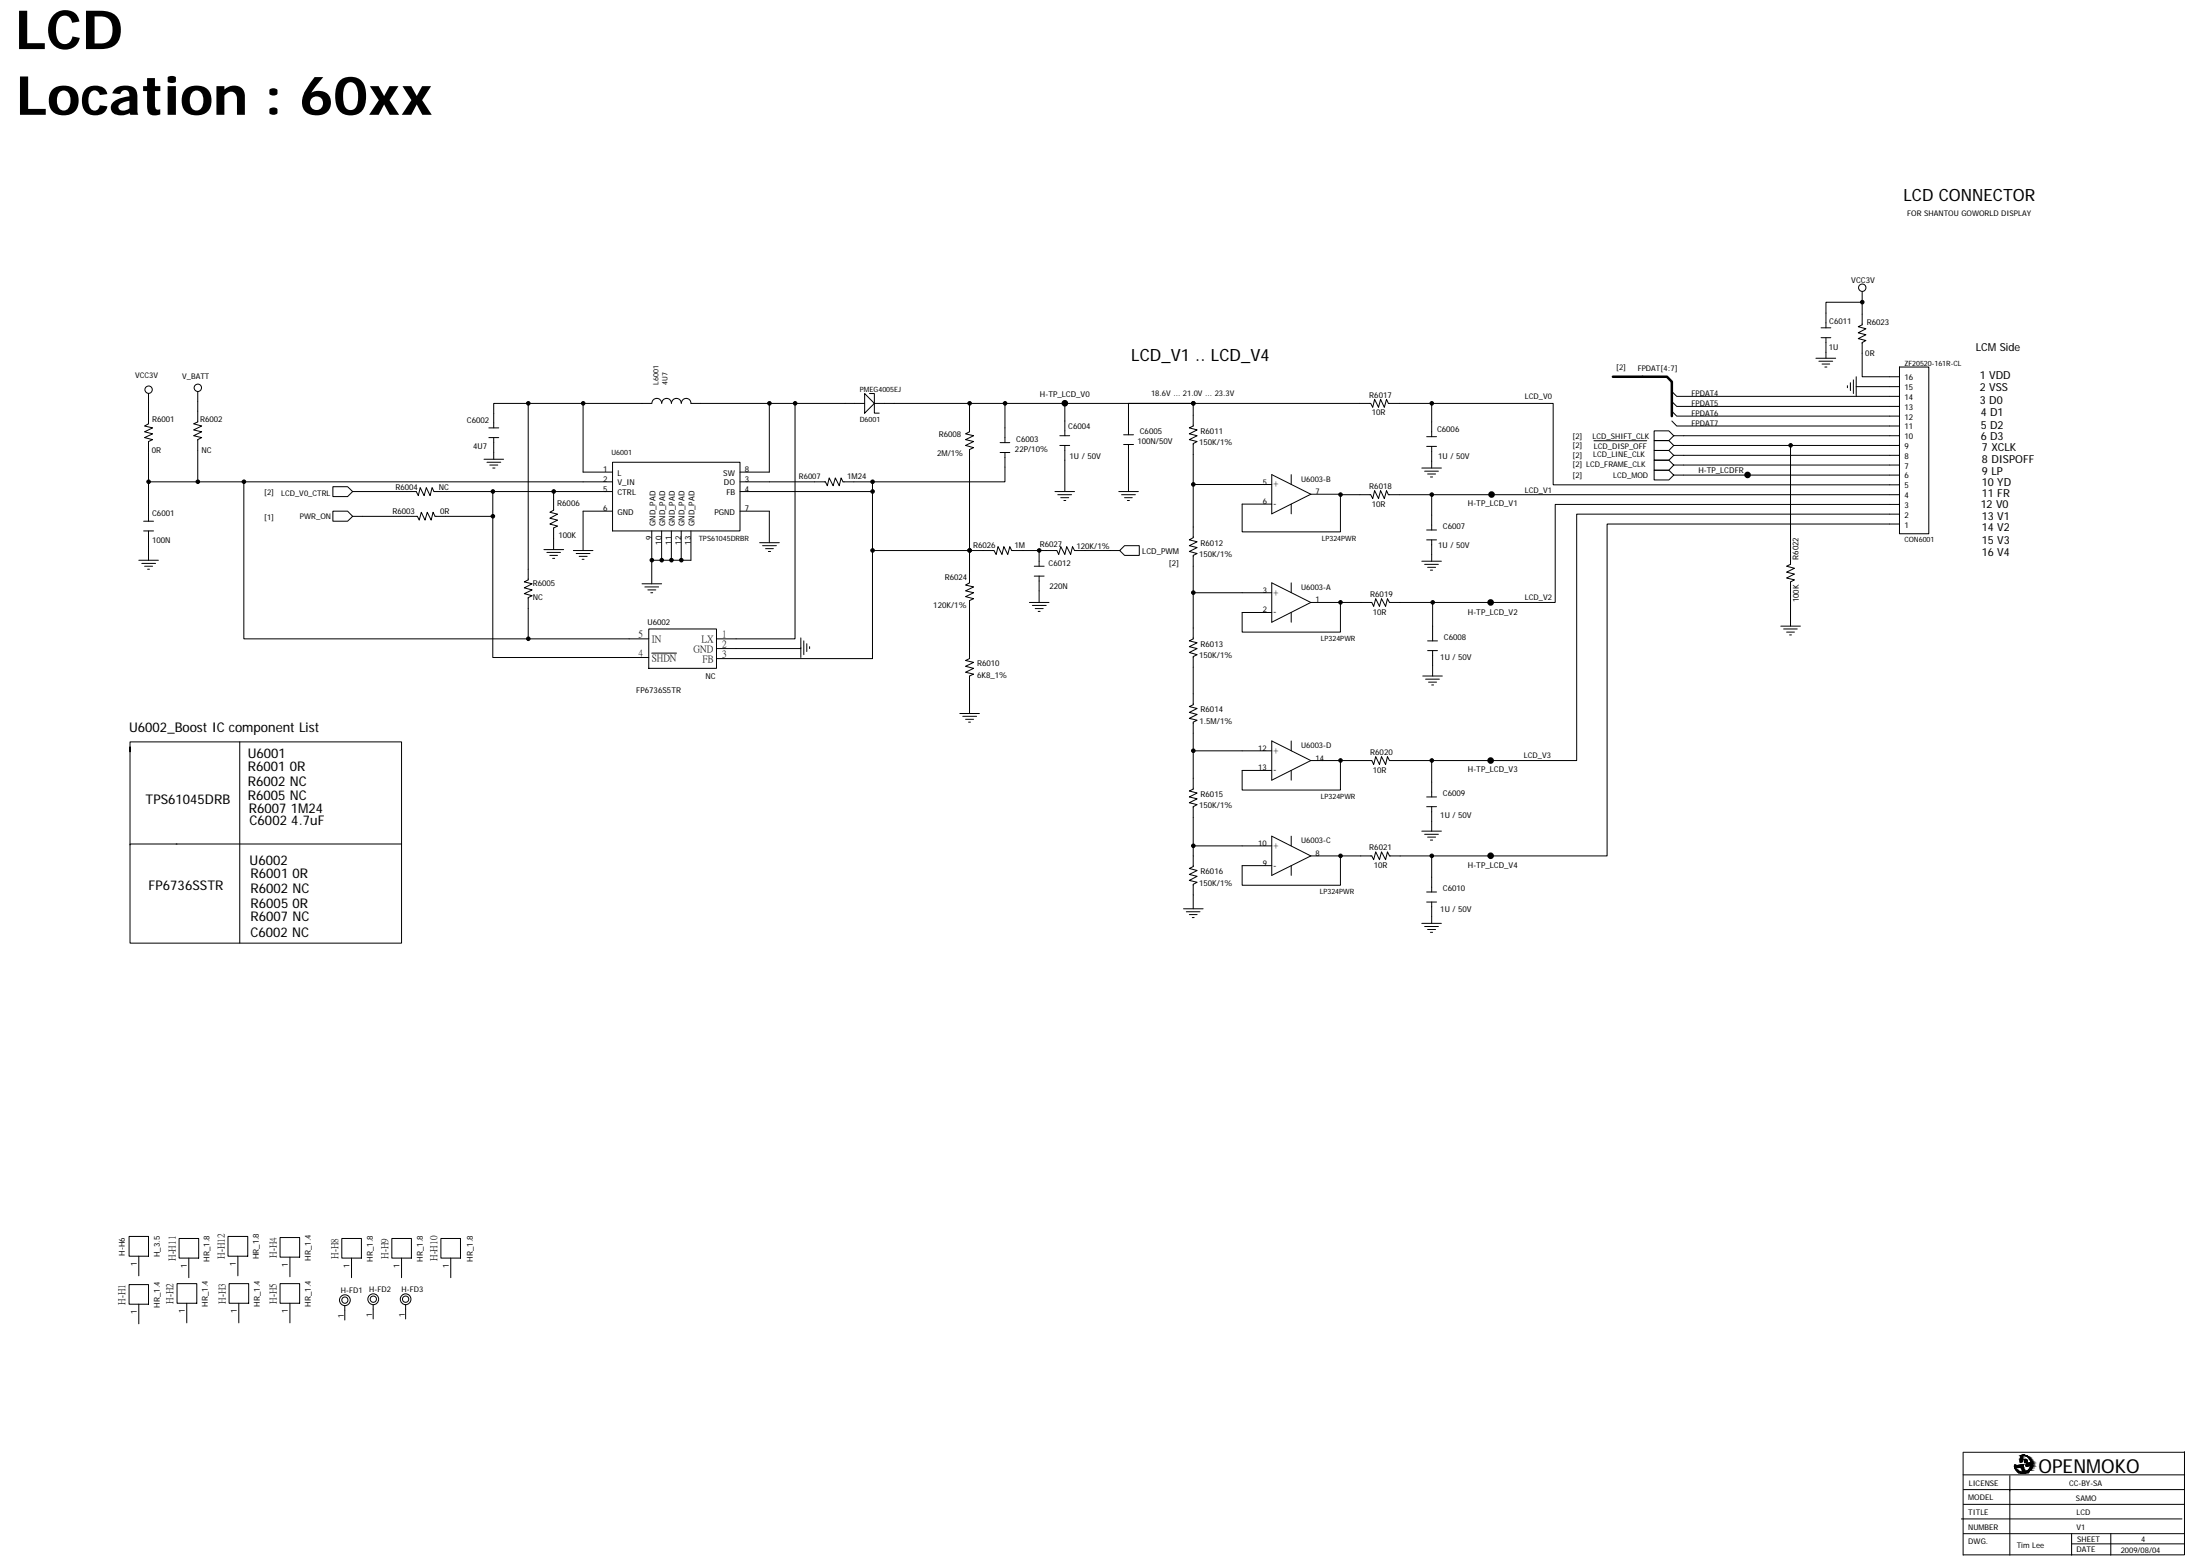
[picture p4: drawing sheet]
<svg xmlns="http://www.w3.org/2000/svg" width="297mm" height="210mm" viewBox="0 0 297 210" stroke-linecap="round" stroke-linejoin="round" font-family="sans-serif">
<g fill="none" stroke="#000" stroke-width=".14">
<path d="M251.4 39.3v4.5l-.5 .3 1 .3-1 .5 1 .3-1 .5 1 .3-.5 .2v4.6h5.1M20.1 53.1v4.1l-.6 .3 1.1 .2-1.1 .6 1.1 .2-1.1 .6 1.1 .2-.5 .3v5.4h6.6M26.7 52.8v4.1l-.6 .3 1.1 .3-1.1 .5 1.1 .3-1.1 .5 1.1 .3-.5 .2v5.7M66 57.7h1.3M66 59.1h1.3M66.7 59.1v2.9M71.3 54.4h-4.6v3.3M78.7 54.4v9.3h4M78.7 54.4h-7.4v23.9l-.5 .2 1 .3-1 .5 1 .3-1 .5 1 .3-.5 .2v5.6h-38.4v-21.2M88 54.4h-9.3M88 54.4a.66 .66 0 0 1 .7-.6 .66 .66 0 0 1 .6 .6M89.4 54.4a.65 .65 0 0 1 .6-.6 .65 .65 0 0 1 .6 .6"/>
<path d="M90.7 54.4a.66 .66 0 0 1 .6-.6 .66 .66 0 0 1 .7 .6 .66 .66 0 0 1 .6-.6 .66 .66 0 0 1 .7 .6M93.3 54.4h10.6v9.3h-4M107.3 54.4v31.8h-10.6M116.7 53.1l1.4 1.3-1.4 1.4zM116.7 54.4h-12.8M117.4 53.1h.7v2.7h.6M118.1 54.4h12.8M135 59.7h1.3M135.7 54.4h-4.8v3.9l-.5 .2 1.1 .3-1.1 .5 1.1 .3-1.1 .5 1.1 .3-.6 .3v13.6h-13.1v14.6h-21.1M143.1 58.8h1.3M143.8 54.4h41.3l.2 .6 .3-1.1 .5 1.1 .3-1.1 .5 1.1 .3-1.1 .3 .5h5.8M143.8 54.4v4.4"/>
<path d="M143.8 54.4h-8.1v5.3M143.8 54.4h.1M151.7 58.7h1.3M151.7 60h1.3M152.4 58.7v-4.3h8.7v3.1l-.5 .2 1 .3-1 .5 1 .3-1 .5 1 .3-.5 .3v12.7l-.5 .3 1 .2-1 .5 1 .3-1 .5 1 .3-.5 .3v5h10.6M152.4 60v6.3M192.6 58.9h1.4M193.3 58.9v-4.5h16.4v11h46.8M215.2 59.5h7.1M225.7 54.2l.7 .6h30.1M225.7 55.5l.7 .7h30.1M225.7 52.8l.7 .7h30.1"/>
<path d="M225.7 56.8l.7 .7h30.1M245.2 48.3h2.6M245.6 48.7h1.8M245.9 44.2h1.3M245.9 45.6h1.3M246 49.1h1M246.4 49.5h.3M246.5 45.6v2.7M249.4 52v.3M249.8 51.6v1.1M250.2 51.3v1.8M250.6 50.8v2.7"/>
<path d="M251.4 40.8h-4.9v3.4M256.5 49.5h3.9v22.5h-3.9zM256.5 58.8h-30.5l-.7-.7h-2v1.4h2l.7-.7M256.5 52.2h-5.9M18.7 75.6h2.7M19.1 76h1.9M19.4 70.3h1.3M19.4 71.6h1.3M19.5 76.4h1.1M19.9 76.8h.3M20.1 71.6v4M20.1 65v5.3"/>
<path d="M26.7 65h56M47.6 69.7l-.7 .6h-2v-1.3h2l.7 .7h8.8l.2 .5 .3-1.1 .5 1.1 .3-1.1 .5 1.1 .3-1.1 .2 .6h7.8M47.6 66.3l-.7 .7h-2v-1.3h2l.7 .6h8.6l.3 .6 .2-1.1 .6 1.1 .3-1.1 .5 1.1 .2-1.1 .3 .5h24.1M65.3 62h2.7M65.8 62.4h1.8M66.1 62.8h1.1M66.5 63.2h.3M66.5 66.3v3.4M66.5 69.7v19h21.1M73.4 74.2h2.7M73.8 74.5h1.9M74.2 75h1.1"/>
<path d="M74.6 75.4h.3M74.7 66.3v2.6l-.5 .2 1.1 .3-1.1 .5 1.1 .3-1.1 .5 1.1 .3-.6 .2v3M77.4 74.3h2.7M77.8 74.7h1.9M78.2 75.1h1.1M78.6 75.5h.3M82.7 62.4h17.2v9.2h-17.2zM82.7 69h-4v5.3M86.7 78.8h2.6M87.1 79.2h1.8M87.5 79.6h1M87.9 80h.2"/>
<path d="M88 75.6h.1M88 71.6v7.2M89.3 75.6h.1M89.3 71.6v4M90.6 75.6h.1M90.6 71.6v4M92 75.6h.1M92 71.6v4M93.3 71.6v4h-5.3M99.9 65h11.5l.3 .6 .3-1.1 .5 1.1 .3-1.1 .5 1.1 .3-1.1 .2 .5h4M99.9 66.3h17.9v8M99.9 69h4v4.2"/>
<path d="M102.6 73.2h2.6M103 73.6h1.8M103.4 74h1M103.7 74.4h.3M135 61.1h1.3M135.7 61.1v3.9h-17.9v1.3M139.6 76.4h1.4M139.6 77.7h1.4M140.3 77.7v3.6M140.3 74.3h-3.7l-.3-.5-.2 1-.6-1-.2 1-.5-1-.3 1-.3-.5h-3.3v4.4l-.5 .3 1.1 .2-1.1 .5 1.1 .3-1.1 .5 1.1 .3-.6 .2v7.9l-.5 .2 1.1 .3-1.1 .5 1.1 .3-1.1 .5 1.1 .3-.6 .2v5.1M142.4 66.3h2.7M142.8 66.8h1.9"/>
<path d="M143.1 60.1h1.3M143.2 67.2h1.1M143.6 67.5h.3M143.8 60.1v6.2M151.1 66.3h2.6M151.2 74.3l.6 .7h2v-1.4h-2l-.6 .7h-6.1l-.3-.5-.2 1-.6-1-.2 1-.6-1-.3 1-.2-.5h-2.4v2.1M151.4 66.8h1.9M151.8 67.2h1.1M152.2 67.5h.3M161.1 80v6.2l-.5 .3 1 .2-1 .6 1 .2-1 .6 1 .2-.5 .3v6.5l-.5 .3 1 .2-1 .5 1 .3-1 .5 1 .3-.5 .3v3.8h10.6M171.7 64.1l5.3 2.6-5.3 2.6zM171.7 78.7l5.3 2.6-5.3 2.7z"/>
<path d="M171.7 65.4h-10.6M174.3 64.1v1.3M174.3 68v1.3M174.3 78.7v1.3M177 66.7l4 .1M181 66.8v5h-13.3v-3.8h4M192 63.2h2.6M192 75.7h2.6M192.3 63.6h1.9M192.3 76.2h1.9M192.6 60.2h1.4M192.6 71.5h1.4"/>
<path d="M192.6 72.9h1.4M192.8 64h1M192.8 76.6h1M193.1 64.4h.3M193.1 76.9h.3M193.3 60.2v3M193.3 72.9v2.8M193.3 66.8v4.7M201.2 66.6h.3v.3h-.3v-.2zM201.4 66.8h.1M235.8 63.9h.3v.4h-.1h-.2zM235.9 64.1h.1"/>
<path d="M241.8 60.1v16.1l-.6 .2 1.1 .3-1.1 .5 1.1 .3-1.1 .5 1.1 .3-.5 .2v6M256.5 66.8h-69l-.3-.6-.3 1.1-.5-1.1-.3 1.1-.5-1.1-.3 1.1-.2-.5h-4.1M256.5 64.1h-30.5l-.7-.6h-2v1.3h2l.7-.7M256.5 60.1h-30.5l-.7-.6h-2v1.3h2l.7-.7M256.5 61.4h-30.5l-.7-.6h-2v1.3h2l.7-.7M256.5 62.8h-30.5l-.7-.7h-2v1.4h2l.7-.7M256.5 68.1h-46.5v13.2h-8.8M256.5 69.4h-43.6v33.2h-11.7M256.5 70.7h-39.5v44.8h-15.8M87.6 86.2h-16.3M87.6 84.9h9.1v5.3h-9.1zM88 88.1h3.3"/>
<path d="M108.1 86.1v2.6M108.1 87.4v.1h-11.4M108.5 86.5v1.8M108.9 86.9v1M109.3 87.3v.2M129.6 96.3h2.6M130 96.7h1.9M130.4 97.1h1.1M130.8 97.5h.2M139 81.3h2.6M139.4 81.7h1.9M139.8 82.1h1.1"/>
<path d="M140.2 82.5h.2M171.7 100l5.3 2.6-5.3 2.7zM174.3 82.7v1.3M174.3 100v1.3M177 81.3h8.2l.3 .5 .2-1 .6 1 .2-1 .6 1 .2-1 .3 .5h5.8v5.2M181 81.3h.1M181 81.3v4h-13.3v-2.6h4M192.1 91.2h2.6M192.5 91.7h1.8M192.8 86.5h1.3M192.8 87.8h1.3M192.9 92.1h1.1"/>
<path d="M193.3 92.4h.3M193.4 87.8v3.4M193.4 81.3h7.8M201.2 81.3h.1M240.4 84.5h2.7M240.8 84.9h1.9M241.2 85.3h1.1M241.6 85.7h.3M17.6 100.8v26.5h36.6v-27.2h-36.6v1.4M23.8 113.9h30.4M23.9 113.9h-6.3v.1M32.4 100.1v27.2"/>
<path d="M161.1 101.3v5.2l-.5 .2 1 .3-1 .5 1 .3-1 .5 1 .3-.5 .3v5.3M171.7 112.8l5.3 2.7-5.3 2.6zM171.7 114.2h-10.6v2.7l-.5 .3 1 .3-1 .5 1 .3-1 .5 1 .3-.5 .2v3.3M174.3 104v1.3M174.3 112.8v1.4M174.3 116.8v1.3M177 115.5h8.2l.3 .5 .2-1 .6 1 .2-1 .6 1 .2-1 .3 .5h13.6M181 102.6h.1M181 115.5h.1M181 102.6v4h-13.3v-2.6h4M181 115.5v4h-13.3v-2.7h4M192 112.2h2.6"/>
<path d="M192.3 112.6h1.9M192.6 107.5h1.4M192.6 108.9h1.4M192.8 113h1M193.1 113.4h.3M193.3 108.9v3.3M193.3 102.6v4.9M193.3 115.5v4.9M201.1 115.3h.3v.3h-.3l-.1-.1zM201.2 102.6h-13.6l-.3-.5-.2 1.1-.6-1.1-.2 1.1-.6-1.1-.2 1.1-.3-.6h-8.2M201.2 115.5h.1M201.2 102.6h.1"/>
<path d="M159.8 122.6h2.6M160.2 123h1.8M160.6 123.4h1M161 123.8h.2M192 124.6h2.6M192.3 125h1.9M192.6 120.4h1.4M192.6 121.7h1.4M192.8 125.4h1M193.1 125.8h.3M193.3 121.7v2.9M17.4 173.4h2.7v2.6h-2.7z"/>
<path d="M17.4 166.9h2.7v2.6h-2.7zM18.7 169.5v2.7M18.7 176v2.6M23.9 173.2h2.7v2.7h-2.7zM24.2 167.1h2.6v2.7h-2.6zM25.2 175.9v2.6M25.5 169.8v2.6M30.8 166.9h2.7v2.6h-2.7zM30.9 173.2h2.7v2.7h-2.7zM32.1 169.5v2.7M32.2 175.9v2.6M37.8 167h2.7v2.7h-2.7z"/>
<path d="M37.8 173.2h2.7v2.7h-2.7zM39.1 169.7v2.6M39.1 175.9v2.6M46.2 167.1h2.6v2.7h-2.6zM46.6 176.2v1.9M47.5 169.8v2.6M50.4 176v2M52.9 167.1h2.6v2.7h-2.6zM54.2 169.8v2.6M54.8 176v2M59.5 167.1h2.7v2.7h-2.7zM60.9 169.8v2.6"/>
<path d="M265.1 196v13.9M265.1 199h29.9M265.1 196h29.8M271.4 199.1v10.8M272 197.9h.1M272 197.8h.1M272 197.9v.1M272 197.8v.1M272 197.7l.5 .1M272 197.7h.1M272 197.7v.3M272 197.8l1.2 .1z"/>
<path d="M272 197.8h1.2h-1.2M272 197.8h1.2zM272 197.8h.4h-.4M272 197.8h.3h-.3M272 197.7l.2 .1zM272 197.7h.2h-.2M272 197.7h.1h-.1M272 198h.1M272 197.9h1.2zM272 197.9h1.2h-1.2M272 198l.1 .1zM272 198l.1 .1"/>
<path d="M272.1 197.7h.1M272.1 198.1v.1zM272.1 198.1h.1M272.1 198.1v.1M272.1 197.9v.1M272.1 197.9l1.1 .1zM272.1 198.2l.1 .1zM272.1 198.2h.1M272.1 198.2l.1 .1M272.1 198h.1M272.1 198h1.1zM272.2 198.3l.1 .1z"/>
<path d="M272.2 198.3h.1M272.2 198.3v.1M272.2 198h.1M272.2 198h1zM272.2 198.4h.1M272.2 198.4h.1h-.1M272.2 198.4h.1zM272.2 198.3l.1 .1M272.2 198.4h.2zM272.3 198.4v.1M272.3 198.4l.1 .1zM272.3 198h.1"/>
<path d="M272.3 198h.9zM272.3 198.4l.1 .1M272.3 198.4h.1M272.3 198.5h.1M272.3 198.5h.1h-.1M272.3 198.5h.1zM272.3 198.5l.1 .1M272.3 198.5l.3 .1zM272.3 198.5h.2zM272.4 198h.8M272.4 198h.8h-.8M272.4 198h.5h-.5"/>
<path d="M272.4 198.6h.1M272.4 198.6h.3zM272.4 198.6h.2zM272.4 198.6h.2h-.2M272.4 198.5h.1M272.4 197.8h.8h-.8M272.4 198h.1M272.4 198.5l.2 .1M272.4 198.6h.3h-.3M272.4 198h.4h-.4M272.5 198.6h.1M272.5 198.6h.2h-.2"/>
<path d="M272.5 198h.2h-.2M272.5 197.8h.7zM272.5 197.8h.7h-.7M272.5 198.6h.3zM272.5 197.7h.3M272.5 197.7v.1M272.5 198.6l.1 .1M272.5 198.6l.3 .1zM272.6 198.7h.1M272.6 198.6h.1M272.6 198.7h.4h-.4M272.6 198.7h.3h-.3"/>
<path d="M272.6 198.7h.5zM272.6 198.7h1.2zM272.6 197.7h.6h-.6M272.7 198.6h.1M272.7 198.6l.5 .1M272.7 198.7v.1M272.7 198.7l.9 .1zM272.7 198.8h.1M272.7 198.8h.9zM272.8 196.9h.3zM272.8 197.7h.4h-.4M272.8 197.3h.1"/>
<path d="M272.8 197.3h.2h-.2M272.8 197.3h.3h-.3M272.8 197.2l.3 .1zM272.8 197.2h.3zM272.8 197.1l.3 .1zM272.8 197.1h.3zM272.8 197.1h.3h-.3M272.8 197l.3 .1zM272.8 197h.3zM272.8 197h.3h-.3M272.8 196.9l.3 .1zM272.8 196.9h.3h-.3"/>
<path d="M272.8 196.9h.3h-.3zM272.8 197h.1M272.8 196.9h.1M272.8 196.9v.4M272.8 197.1h.1M272.8 196.7l.3 .1h-.3zM272.8 196.7h.2zM272.8 196.8v.1M272.8 196.7v.1M272.8 198.8h.1M272.8 196.6h.3zM272.8 196.7h.3z"/>
<path d="M272.8 196.6l.3 .1h-.3zM272.8 198.8h.7h-.7M272.8 197.7h.4zM272.8 196.7h.1M272.8 196.6v.1M272.8 198.8h.7zM272.8 196.6h.1M272.9 196.5l.2-.1zM272.9 196.5l.2 .1h-.3l.1-.1h.2zM272.9 196.5h.1M272.9 196.5l-.1 .1M272.9 198h.1"/>
<path d="M272.9 198h.3zM272.9 198h.3h-.3M272.9 197.7h-.1M272.9 198.1h.1M272.9 198v.1M272.9 198.8h.1M272.9 196.4h.2zM272.9 198.8h.5h-.5M272.9 197.7h.3zM272.9 196.4h.1M272.9 196.4v.1M272.9 198.1h.3z"/>
<path d="M272.9 198l.3 .1zM273 198.1v.2M273 198.8h.1M273 198.1l.3 .2h-.3zM273 198.8h.3zM273 196.4h.1M273 196.4h-.1M273 198.4h.1M273 198.3v.1M273 198.4h.4h-.3zM273 198.3l.3 .1zM273 198.8h.3h-.3"/>
<path d="M273.1 197.7h.1M273.1 197.7h-.2M273.1 198.4v.1M273.1 196.5v.8h-.3M273.1 197h.1M273.1 196.9h.1M273.1 196.5h.1M273.1 197.7h.1h-.1M273.1 198.4l.3 .1zM273.1 196.4h.3h-.3M273.1 197.1h.1M273.1 198.5v.1"/>
<path d="M273.1 198.7h.7zM273.1 196.4h.1M273.1 196.4v.1M273.1 198.5l.3 .1h-.3zM273.1 196.4h.2h-.2M273.1 196.4h.3M273.1 198.6h.1M273.1 198.6h.3zM273.2 197.8h.1M273.2 197.7h.1M273.2 197.7v.1M273.2 198.7h.1"/>
<path d="M273.2 198.6h.1M273.2 198.6v.1M273.2 198.6l.3 .1zM273.2 196.4h.2h-.2M273.2 196.4h.1M273.2 197.9h.1M273.2 197.8v.3M273.2 198.7h.6h-.6M273.2 196.4h.2zM273.2 198h.1M273.2 198.7h.3zM273.2 198.1l.1 .2"/>
<path d="M273.2 198.1h.1M273.2 198.7h.3h-.3M273.2 196.4h.3h-.3M273.3 198.7h.1M273.3 198.7v.1M273.3 198.7l.2 .1zM273.3 196.4h.2zM273.3 196.4h.2M273.3 198.7h.5h-.5M273.3 198.8h.1M273.3 198.8h.2zM273.3 198.3v.1"/>
<path d="M273.3 198.4h.1M273.3 197.2l.4 .1zM273.3 197.2h.4zM273.3 197.1l.4 .1zM273.3 197.1h.4zM273.3 197.1h.4h-.4M273.3 198.8h.2M273.3 198.7h.5zM273.3 197.1h.1M273.3 197.1v.1M273.3 197.2l.1 .1M273.4 198.5v.1"/>
<path d="M273.4 198.4v.1M273.4 197h.3zM273.4 197.3h.2zM273.4 197.3h.3h-.3M273.4 197l.3 .1zM273.4 197h.1M273.4 197l-.1 .1M273.4 197.3h.1M273.4 196.4h.2h-.2M273.4 196.4h.1M273.4 197h.2zM273.4 198.8h.1"/>
<path d="M273.4 197h.2h-.2M273.4 197.3h.2h-.2M273.4 196.4h.2zM273.4 198.6l-.1 .1M273.4 198.8h-.4M273.4 198.6h.1M273.4 198.6l.1 .1M273.4 198.6h.5zM273.5 198.8h.1M273.5 198.7h.1M273.5 198.6h.4zM273.5 197.3h.1h-.1"/>
<path d="M273.5 198.6h.4h-.4M273.5 197.3h.1M273.5 196.4h.1M273.5 196.4l.3 .1 .3 .2M273.5 196.9h.1h-.1M273.5 197.3l.1 .1zM273.5 196.9l.1 .1M273.5 197.3l.1 .1M273.5 196.9l-.1 .1M273.5 196.4l.2 .1zM273.5 196.4l.1 .1M273.5 198.6h.1"/>
<path d="M273.6 197.6h.1M273.6 197.4h.1M273.6 197.6h.6zM273.6 197.3v.1M273.6 197.3h.1M273.6 197.8h.1M273.6 197.7h.1M273.6 197.6v.2M273.6 197.8h.2h-.2M273.6 197.8h.3zM273.6 197.8h.3h-.3M273.6 197.7l.3 .1z"/>
<path d="M273.6 197.7h.4h-.4M273.6 197.7h.4zM273.6 197.7h.5h-.5M273.6 197.6l.5 .1zM273.6 196.5h.2zM273.6 196.5h.1M273.6 197.9h.1M273.6 197.8v.1M273.6 198.6h-.1M273.6 198.6h.4zM273.6 197.8h.2zM273.6 198.6h.1"/>
<path d="M273.6 198.6h.4h-.4M273.6 197h.1M273.6 196.5l.3 .1zM273.6 197l.1 .1M273.6 196.5l.2 .1M273.6 198.8h-.1M273.6 198.7v.1M273.6 197.6h.7zM273.7 197.3h.1M273.7 197.3h-.1M273.7 198.5h.1M273.7 198.5l-.1 .1"/>
<path d="M273.7 198.5h.3zM273.7 197.1h.1M273.7 197.1v.2M273.8 198.5h.2h-.2M273.8 196.6h.1zM273.8 196.6v.1M273.8 197.8h.1M273.8 197.8l-.2 .1M273.8 198.5h.1M273.8 198.7h.1M273.8 198.7h-.2M273.8 198.5h.3z"/>
<path d="M273.8 196.6l.2 .1zM273.8 198.4v.1M273.8 196.7h.3zM273.8 196.7h.1M273.9 197.5l-.3 .1M273.9 198.4h-.1M273.9 198.4h.1M273.9 197.5h.4zM273.9 198.4h.2zM273.9 198.6h.1M273.9 198.4h.2h-.2M273.9 197.5h.1"/>
<path d="M273.9 198.6l-.1 .1M273.9 197.5h.5zM273.9 198.4h.3zM273.9 196.7h.2h-.2M273.9 196.7h.1M273.9 197.8h.1M273.9 197.8h-.1M273.9 196.7l.2 .1zM273.9 196.7l.1 .1M274 197.5h-.1M274 197.7h.1M274 197.7l-.1 .1"/>
<path d="M274 197.5h.4zM274 198.3h.2zM274 198.3l-.1 .1M274 198.3h.1M274 198.6h.1M274 198.3h.2h-.2M274 196.8l.2 .1zM274 196.8l.1 .1M274 198.2h.3zM274 198.2l.2 .1zM274 198.2v.1M274 198.5l-.1 .1"/>
<path d="M274 198.5h.1M274 198.2h.3h-.3M274 198.2h.1M274.1 197.5h-.1M274.1 197.7h.1M274.1 197.7h-.1M274.1 197.5h.3zM274.1 196.9l.2 .1zM274.1 196.9h.1zM274.1 196.7h.1M274.1 196.9h.1M274.1 196.9v.1"/>
<path d="M274.1 196.7l.1 .2M274.1 197.4v.1M274.1 197.4h.3zM274.1 198.1h.2zM274.1 198.1h.2h-.2M274.1 198.1h.1M274.1 198.1l-.1 .1M274.1 197l.2 .1h-.1l-.1-.1h.2zM274.1 197h.1M274.1 197l.1 .1M274.1 198.4h.1M274.1 198.4l-.1 .1"/>
<path d="M274.1 198h.3zM274.1 198l.2 .1zM274.1 198h.3h-.3M274.1 198h.1M274.1 198v.1M274.2 197.4h.2zM274.2 198h.2zM274.2 197.1l.2 .1zM274.2 197.1h.1zM274.2 197.4h-.1M274.2 198h-.1M274.2 197.1h.1"/>
<path d="M274.2 197.1v.1M274.2 197.9l.2 .1h-.2zM274.2 197.8l.2 .1zM274.2 197.8h.2zM274.2 197.3h.2h-.2zM274.2 197.2l.2 .1zM274.2 197.9v.1M274.2 197.8v.1M274.2 197.2v.1M274.2 197.3h.1M274.2 197.4h.1M274.2 197.7l.2 .1z"/>
<path d="M274.2 197.7h.2zM274.2 197.3l.2 .1zM274.2 198.3l-.1 .1M274.2 198.3h.1M274.2 197.8h.1M274.2 196.9h.1M274.2 197.3v.1M274.2 197.7v.1M274.2 196.9l.1 .1M274.2 197.6l.3 .1zM274.2 197.6h.3zM274.2 197.5l.3 .1z"/>
<path d="M274.2 197.4l.2 .1zM274.2 197.4v.2M274.2 197.6v.1M274.3 197.6l-.2 .1M274.3 197.4h.1M274.3 197.3l.1 .1zM274.3 197.4h-.1M274.3 197.3v.1M274.3 197.3h.1M274.3 198.2h.1M274.3 197h.1M274.3 197l.1 .3v.2"/>
<path d="M274.3 197.3h.1zM274.3 197.3h.1h-.1M274.3 198.1h.1M274.3 198.1l-.1 .2M274.4 197.5l-.1 .1M274.4 197.5h.1M274.4 197.3h.1M274.4 197.3v.1M274.4 198h.1M274.4 198l-.1 .1M274.4 197.4h.1M274.4 197.3l.1 .4-.1 .3"/>
<path d="M294.9 195.9v13.9h-29.8M264.8 205h29.8M265.1 203h29.8M265.1 201h29.8M265.1 207h29.8M279.7 208.3h15.2M279.7 207v2.9M285 207v2.9"/>
<circle cx="251.4" cy="38.8" r=".5"/>
<circle cx="20.1" cy="52.6" r=".5"/>
<circle cx="26.7" cy="52.3" r=".5"/>
<circle cx="143.8" cy="54.4" r=".21"/>
<circle cx="201.2" cy="81.3" r=".22"/>
<circle cx="201.2" cy="102.6" r=".22"/>
<circle cx="46.6" cy="175.5" r=".42"/>
<circle cx="46.6" cy="175.5" r=".73"/>
<circle cx="50.4" cy="175.3" r=".73"/>
<circle cx="50.4" cy="175.3" r=".43"/>
<circle cx="54.8" cy="175.3" r=".43"/>
<circle cx="54.8" cy="175.3" r=".73"/>
</g>
<g fill="none" stroke="#000" stroke-width=".25">
<circle cx="143.8" cy="54.4" r=".32"/>
<circle cx="201.4" cy="66.7" r=".32"/>
<circle cx="236" cy="64.1" r=".32"/>
<circle cx="201.3" cy="81.3" r=".32"/>
<circle cx="201.3" cy="102.6" r=".32"/>
<circle cx="201.3" cy="115.5" r=".32"/>
</g>
<g fill="#000" stroke="#000" stroke-width=".14">
<circle cx="71.3" cy="54.4" r=".24"/>
<circle cx="78.7" cy="54.4" r=".24"/>
<circle cx="103.9" cy="54.4" r=".24"/>
<circle cx="107.4" cy="54.4" r=".24"/>
<circle cx="130.9" cy="54.4" r=".24"/>
<circle cx="135.7" cy="54.4" r=".24"/>
<circle cx="143.8" cy="54.4" r=".24"/>
<circle cx="161.1" cy="54.4" r=".24"/>
<circle cx="193.3" cy="54.4" r=".24"/>
<circle cx="251.4" cy="40.8" r=".24"/>
<circle cx="20.1" cy="65" r=".24"/>
<circle cx="26.7" cy="65" r=".24"/>
<circle cx="32.9" cy="65" r=".24"/>
<circle cx="66.5" cy="66.3" r=".24"/>
<circle cx="66.5" cy="69.7" r=".24"/>
<circle cx="74.8" cy="66.3" r=".24"/>
<circle cx="88" cy="75.6" r=".24"/>
<circle cx="89.3" cy="75.6" r=".24"/>
<circle cx="90.7" cy="75.6" r=".24"/>
<circle cx="92" cy="75.6" r=".24"/>
<circle cx="117.8" cy="74.3" r=".24"/>
<circle cx="117.8" cy="66.3" r=".24"/>
<circle cx="117.8" cy="65" r=".24"/>
<circle cx="130.9" cy="74.3" r=".24"/>
<circle cx="140.3" cy="74.3" r=".24"/>
<circle cx="161.1" cy="80" r=".24"/>
<circle cx="161.1" cy="65.4" r=".24"/>
<circle cx="181" cy="66.8" r=".24"/>
<circle cx="193.3" cy="66.8" r=".24"/>
<circle cx="201.4" cy="66.8" r=".24"/>
<circle cx="235.9" cy="64.1" r=".24"/>
<circle cx="241.8" cy="60.1" r=".24"/>
<circle cx="71.3" cy="86.2" r=".24"/>
<circle cx="181" cy="81.3" r=".24"/>
<circle cx="193.4" cy="81.3" r=".24"/>
<circle cx="201.3" cy="81.3" r=".24"/>
<circle cx="161.1" cy="114.1" r=".24"/>
<circle cx="161.1" cy="101.3" r=".24"/>
<circle cx="181" cy="115.5" r=".24"/>
<circle cx="181" cy="102.6" r=".24"/>
<circle cx="193.3" cy="115.5" r=".24"/>
<circle cx="193.3" cy="102.6" r=".24"/>
<circle cx="201.3" cy="102.6" r=".24"/>
<circle cx="201.3" cy="115.5" r=".24"/>
</g>
<path d="M217.8 50.8h7.3l.6 .7v4.7" fill="none" stroke="#000" stroke-width=".34"/>
<g font-size="7.3">
<text x="2.1" y="6.6">LCD</text>
<text x="2.2" y="15.5">Location : 60xx</text>
</g>
<text font-size="2.6" x="275.2" y="198.7">OPENMOKO</text>
<g font-size="2.3">
<text x="257" y="27.2">LCD CONNECTOR</text>
<text x="152.7" y="48.7">LCD_V1 .. LCD_V4</text>
</g>
<g font-size="1.8">
<text x="17.4" y="98.8">U6002_Boost IC component List</text>
<text x="33.5" y="102.2">U6001</text>
<text x="33.5" y="104.1">R6001 0R</text>
<text x="33.5" y="106.1">R6002 NC</text>
<text x="33.5" y="107.9">R6005 NC</text>
<text x="19.6" y="108.5">TPS61045DRB</text>
<text x="33.6" y="109.7">R6007 1M24</text>
<text x="33.7" y="111.4">C6002 4.7uF</text>
<text x="33.7" y="116.7">U6002</text>
<text x="33.8" y="118.5">R6001 0R</text>
<text x="20.1" y="120.1">FP6736SSTR</text>
<text x="33.8" y="120.5">R6002 NC</text>
<text x="33.8" y="122.5">R6005 0R</text>
<text x="33.8" y="124.4">R6007 NC</text>
<text x="33.8" y="126.5">C6002 NC</text>
</g>
<g font-size="1.5">
<text x="266.8" y="47.4">LCM Side</text>
<text x="267.3" y="51.1">1 VDD</text>
<text x="267.3" y="52.8">2 VSS</text>
<text x="267.3" y="54.6">3 D0</text>
<text x="267.4" y="56.2">4 D1</text>
<text x="267.4" y="57.9">5 D2</text>
<text x="267.4" y="59.3">6 D3</text>
<text x="267.6" y="60.9">7 XCLK</text>
<text x="267.6" y="62.5">8 DISPOFF</text>
<text x="267.6" y="64.1">9 LP</text>
<text x="267.6" y="65.6">10 YD</text>
<text x="267.4" y="68.6">12 V0</text>
<text x="267.6" y="67">11 FR</text>
<text x="267.6" y="70.2">13 V1</text>
<text x="267.6" y="71.6">14 V2</text>
<text x="267.6" y="73.4">15 V3</text>
<text x="267.6" y="75.1">16 V4</text>
</g>
<g font-size="1.3">
<text x="172" y="65.6">+</text>
<text x="172" y="68.3">-</text>
<text x="172" y="80.3">+</text>
<text x="172" y="82.9">-</text>
<text x="86.2" y="86">5</text>
<text x="86.2" y="88.5">4</text>
<text x="88" y="86.7">IN</text>
<text x="88" y="89.2">SHDN</text>
<text x="93.6" y="88">GND</text>
<text x="94.7" y="86.7">LX</text>
<text x="94.8" y="89.3">FB</text>
<text x="97.5" y="86">1</text>
<text x="97.5" y="87.3">2</text>
<text x="97.5" y="88.6">3</text>
<text x="172" y="101.6">+</text>
<text x="172" y="104.2">-</text>
<text x="172" y="114.4">+</text>
<text x="172" y="117.1">-</text>
<text x="23.7" y="170.2" transform="rotate(-90 23.7 170.2)">H-H11</text>
<text x="30.3" y="169.9" transform="rotate(-90 30.3 169.9)">H-H12</text>
<text x="37.3" y="169.7" transform="rotate(-90 37.3 169.7)">H-H4</text>
<text x="45.6" y="169.9" transform="rotate(-90 45.6 169.9)">H-H8</text>
<text x="52.4" y="169.9" transform="rotate(-90 52.4 169.9)">H-H9</text>
<text x="59" y="170.2" transform="rotate(-90 59 170.2)">H-H10</text>
<text x="16.9" y="176.1" transform="rotate(-90 16.9 176.1)">H-H1</text>
<text x="23.4" y="176" transform="rotate(-90 23.4 176)">H-H2</text>
<text x="30.4" y="176" transform="rotate(-90 30.4 176)">H-H3</text>
<text x="37.3" y="176" transform="rotate(-90 37.3 176)">H-H5</text>
</g>
<g font-size="1.1">
<text x="257.5" y="29.1">FOR SHANTOU GOWORLD DISPLAY</text>
<text x="249.9" y="38.1">VCC3V</text>
<text x="246.9" y="47.2">1U</text>
<text x="247" y="43.7">C6011</text>
<text x="252" y="43.9">R6023</text>
<text x="18.2" y="51">VCC3V</text>
<text x="24.6" y="51.2">V_BATT</text>
<text x="140.4" y="53.6">H-TP_LCD_V0</text>
<text x="155.4" y="53.5">18.6V ... 21.0V ... 23.3V</text>
<text x="184.9" y="53.7">R6017</text>
<text x="205.9" y="53.9">LCD_V0</text>
<text x="218.2" y="49.9">[2]</text>
<text x="221.1" y="50.1">FPDAT[4:7]</text>
<text x="228.4" y="53.5">FPDAT4</text>
<text x="251.8" y="48.1">0R</text>
<text x="257.1" y="54">14</text>
<text x="257.1" y="52.7">15</text>
<text x="257.1" y="51.3">16</text>
<text x="20.5" y="57">R6001</text>
<text x="27" y="57">R6002</text>
<text x="63" y="57.1">C6002</text>
<text x="126.8" y="58.9">R6008</text>
<text x="137.2" y="59.6">C6003</text>
<text x="144.2" y="57.9">C6004</text>
<text x="153.6" y="59.9">100N/50V</text>
<text x="153.9" y="58.5">C6005</text>
<text x="162.1" y="58.5">R6011</text>
<text x="185.2" y="56">10R</text>
<text x="194" y="58.3">C6006</text>
<text x="212.3" y="59.2">[2]</text>
<text x="215" y="59.2">LCD_SHIFT_CLK</text>
<text x="228.4" y="56.2">FPDAT6</text>
<text x="228.4" y="54.8">FPDAT5</text>
<text x="228.4" y="57.5">FPDAT7</text>
<text x="257.1" y="59.3">10</text>
<text x="257.1" y="58">11</text>
<text x="257.1" y="56.6">12</text>
<text x="257.1" y="55.3">13</text>
<text x="20.5" y="61.2">0R</text>
<text x="27.2" y="61.2">NC</text>
<text x="63.9" y="60.6">4U7</text>
<text x="81.5" y="63.7">1</text>
<text x="81.5" y="65">2</text>
<text x="83.4" y="64.2">L</text>
<text x="83.4" y="65.5">V_IN</text>
<text x="97.6" y="64.2">SW</text>
<text x="97.7" y="65.5">DO</text>
<text x="100.6" y="65">3</text>
<text x="100.6" y="63.7">8</text>
<text x="107.9" y="64.6">R6007</text>
<text x="114.4" y="64.6">1M24</text>
<text x="126.5" y="61.5">2M/1%</text>
<text x="137" y="61">22P/10%</text>
<text x="144.4" y="61.9">1U / 50V</text>
<text x="161.9" y="60">150K/1%</text>
<text x="170.5" y="65.4">5</text>
<text x="175.7" y="65">U6003-B</text>
<text x="194.2" y="61.9">1U / 50V</text>
<text x="212.3" y="64.5">[2]</text>
<text x="212.3" y="60.4">[2]</text>
<text x="212.3" y="61.9">[2]</text>
<text x="212.3" y="63.1">[2] LCD_FRAME_CLK</text>
<text x="215.1" y="61.7">LCD_LINE_CLK</text>
<text x="215.2" y="60.5">LCD_DISP_OFF</text>
<text x="217.8" y="64.5">LCD_MOD</text>
<text x="229.3" y="63.9">H-TP_LCDFR</text>
<text x="257.1" y="65.9">5</text>
<text x="257.1" y="64.6">6</text>
<text x="257.1" y="63.2">7</text>
<text x="257.1" y="61.9">8</text>
<text x="257.1" y="60.6">9</text>
<text x="20.5" y="69.7">C6001</text>
<text x="35.7" y="70.2">[1]</text>
<text x="35.7" y="66.8">[2]</text>
<text x="38" y="66.9">LCD_V0_CTRL</text>
<text x="40.5" y="70.1">PWR_ON</text>
<text x="53" y="69.3">R6003</text>
<text x="53.4" y="66.1">R6004</text>
<text x="59.2" y="66.1">NC</text>
<text x="59.4" y="69.4">0R</text>
<text x="75.2" y="68.3">R6006</text>
<text x="81.5" y="69">6</text>
<text x="81.5" y="66.3">5</text>
<text x="83.4" y="69.5">GND</text>
<text x="83.4" y="66.8">CTRL</text>
<text x="88.5" y="71" transform="rotate(-90 88.5 71)">GND_PAD</text>
<text x="89.8" y="71" transform="rotate(-90 89.8 71)">GND_PAD</text>
<text x="91.1" y="71" transform="rotate(-90 91.1 71)">GND_PAD</text>
<text x="92.4" y="71" transform="rotate(-90 92.4 71)">GND_PAD</text>
<text x="93.8" y="71" transform="rotate(-90 93.8 71)">GND_PAD</text>
<text x="96.5" y="69.5">PGND</text>
<text x="98.1" y="66.8">FB</text>
<text x="100.6" y="69">7</text>
<text x="100.6" y="66.3">4</text>
<text x="170.5" y="68">6</text>
<text x="177.6" y="66.7">7</text>
<text x="184.9" y="66">R6018</text>
<text x="185.2" y="68.5">10R</text>
<text x="194.8" y="71.4">C6007</text>
<text x="198.2" y="68.2">H-TP_LCD_V1</text>
<text x="205.9" y="66.5">LCD_V1</text>
<text x="257.1" y="71.2">1</text>
<text x="257.1" y="69.9">2</text>
<text x="257.1" y="68.6">3</text>
<text x="257.1" y="67.2">4</text>
<text x="20.5" y="73.3">100N</text>
<text x="75.4" y="72.6">100K</text>
<text x="88" y="72.9" transform="rotate(-90 88 72.9)">9</text>
<text x="89.3" y="73.5" transform="rotate(-90 89.3 73.5)">10</text>
<text x="90.6" y="73.5" transform="rotate(-90 90.6 73.5)">11</text>
<text x="92" y="73.5" transform="rotate(-90 92 73.5)">12</text>
<text x="93.3" y="73.5" transform="rotate(-90 93.3 73.5)">13</text>
<text x="131.4" y="73.9">R6026</text>
<text x="137" y="73.9">1M</text>
<text x="140.4" y="73.8">R6027</text>
<text x="141.6" y="76.4">C6012</text>
<text x="145.3" y="74">120K/1%</text>
<text x="154.2" y="74.8">LCD_PWM</text>
<text x="157.8" y="76.3">[2]</text>
<text x="161.9" y="75.1">150K/1%</text>
<text x="162.1" y="73.6">R6012</text>
<text x="194.2" y="73.9">1U / 50V</text>
<text x="242.8" y="75.5" transform="rotate(-90 242.8 75.5)">R6022</text>
<text x="71.9" y="79.1">R6005</text>
<text x="72" y="81">NC</text>
<text x="126" y="82">120K/1%</text>
<text x="127.6" y="78.3">R6024</text>
<text x="141.7" y="79.5">220N</text>
<text x="170.5" y="80">3</text>
<text x="170.5" y="82.7">2</text>
<text x="175.7" y="79.6">U6003-A</text>
<text x="177.6" y="81.3">1</text>
<text x="185" y="80.6">R6019</text>
<text x="185.3" y="83">10R</text>
<text x="198.2" y="83">H-TP_LCD_V2</text>
<text x="205.9" y="80.9">LCD_V2</text>
<text x="242.9" y="81.3" transform="rotate(-90 242.9 81.3)">100K</text>
<text x="87.4" y="84.3">U6002</text>
<text x="131.9" y="89.9">R6010</text>
<text x="161.9" y="88.8">150K/1%</text>
<text x="162.1" y="87.3">R6013</text>
<text x="194.5" y="89">1U / 50V</text>
<text x="195" y="86.3">C6008</text>
<text x="85.9" y="93.6">FP6736S5TR</text>
<text x="95.2" y="91.6">NC</text>
<text x="131.9" y="91.4">6K8_1%</text>
<text x="161.9" y="97.7">1.5M/1%</text>
<text x="162.1" y="96.1">R6014</text>
<text x="169.9" y="101.3">12</text>
<text x="175.7" y="100.9">U6003-D</text>
<text x="185" y="101.9">R6020</text>
<text x="162.1" y="107.5">R6015</text>
<text x="169.9" y="104">13</text>
<text x="177.6" y="102.6">14</text>
<text x="185.3" y="104.4">10R</text>
<text x="194.8" y="107.4">C6009</text>
<text x="198.2" y="104.1">H-TP_LCD_V3</text>
<text x="205.7" y="102.2">LCD_V3</text>
<text x="161.9" y="109.1">150K/1%</text>
<text x="175.7" y="113.8">U6003-C</text>
<text x="194.5" y="110.4">1U / 50V</text>
<text x="161.9" y="119.5">150K/1%</text>
<text x="162.1" y="118">R6016</text>
<text x="169.9" y="114.2">10</text>
<text x="170.5" y="116.8">9</text>
<text x="177.6" y="115.5">8</text>
<text x="184.9" y="114.7">R6021</text>
<text x="185.5" y="117.2">10R</text>
<text x="198.2" y="117.1">H-TP_LCD_V4</text>
<text x="194.5" y="123.1">1U / 50V</text>
<text x="194.8" y="120.2">C6010</text>
<text x="16.9" y="169.4" transform="rotate(-90 16.9 169.4)">H-H6</text>
<text x="18.5" y="170.9" transform="rotate(-90 18.5 170.9)">1</text>
<text x="21.6" y="169.6" transform="rotate(-90 21.6 169.6)">H_3.5</text>
<text x="25.2" y="171.2" transform="rotate(-90 25.2 171.2)">1</text>
<text x="28.3" y="170.2" transform="rotate(-90 28.3 170.2)">HR_1.8</text>
<text x="31.8" y="170.9" transform="rotate(-90 31.8 170.9)">1</text>
<text x="35" y="169.9" transform="rotate(-90 35 169.9)">HR_1.8</text>
<text x="38.8" y="171" transform="rotate(-90 38.8 171)">1</text>
<text x="42" y="170.1" transform="rotate(-90 42 170.1)">HR_1.4</text>
<text x="47.2" y="171.2" transform="rotate(-90 47.2 171.2)">1</text>
<text x="50.3" y="170.2" transform="rotate(-90 50.3 170.2)">HR_1.8</text>
<text x="54" y="171.2" transform="rotate(-90 54 171.2)">1</text>
<text x="57.1" y="170.2" transform="rotate(-90 57.1 170.2)">HR_1.8</text>
<text x="60.6" y="171.2" transform="rotate(-90 60.6 171.2)">1</text>
<text x="63.8" y="170.2" transform="rotate(-90 63.8 170.2)">HR_1.8</text>
<text x="18.5" y="177.4" transform="rotate(-90 18.5 177.4)">1</text>
<text x="21.6" y="176.5" transform="rotate(-90 21.6 176.5)">HR_1.4</text>
<text x="25" y="177.2" transform="rotate(-90 25 177.2)">1</text>
<text x="28.1" y="176.3" transform="rotate(-90 28.1 176.3)">HR_1.4</text>
<text x="32" y="177.2" transform="rotate(-90 32 177.2)">1</text>
<text x="35.1" y="176.3" transform="rotate(-90 35.1 176.3)">HR_1.4</text>
<text x="38.8" y="177.2" transform="rotate(-90 38.8 177.2)">1</text>
<text x="42" y="176.3" transform="rotate(-90 42 176.3)">HR_1.4</text>
<text x="46" y="174.5">H-FD1</text>
<text x="46.4" y="177.9" transform="rotate(-90 46.4 177.9)">1</text>
<text x="49.9" y="174.4">H-FD2</text>
<text x="50.3" y="177.8" transform="rotate(-90 50.3 177.8)">1</text>
<text x="54.2" y="174.4">H-FD3</text>
<text x="54.6" y="177.8" transform="rotate(-90 54.6 177.8)">1</text>
<text x="265.8" y="202.5">MODEL</text>
<text x="265.8" y="200.6">LICENSE</text>
<text x="279.4" y="200.5">CC-BY-SA</text>
<text x="280.3" y="202.5">SAMO</text>
<text x="265.8" y="208.4">DWG.</text>
<text x="265.8" y="206.4">NUMBER</text>
<text x="265.8" y="204.4">TITLE</text>
<text x="272.3" y="208.9">Tim Lee</text>
<text x="280.4" y="206.5">V1</text>
<text x="280.4" y="204.4">LCD</text>
<text x="280.4" y="209.4">DATE</text>
<text x="280.4" y="208.2">SHEET</text>
<text x="286.3" y="209.5">2009/08/04</text>
<text x="289.1" y="208.1">4</text>
</g>
<g font-size="1">
<text x="88.9" y="51.9" transform="rotate(-90 88.9 51.9)">L6001</text>
<text x="90.1" y="51.9" transform="rotate(-90 90.1 51.9)">4U7</text>
<text x="116.1" y="53">PMEG4005EJ</text>
<text x="257.1" y="49.4">ZF20520-161R-CL</text>
<text x="116.1" y="56.9">D6001</text>
<text x="82.6" y="61.4">U6001</text>
<text x="94.3" y="73">TPS61045DRBR</text>
<text x="178.5" y="73">LP324PWR</text>
<text x="257.1" y="73.2">CON6001</text>
<text x="178.3" y="86.5">LP324PWR</text>
<text x="178.3" y="107.8">LP324PWR</text>
<text x="178.2" y="120.6">LP324PWR</text>
</g>
</svg>
